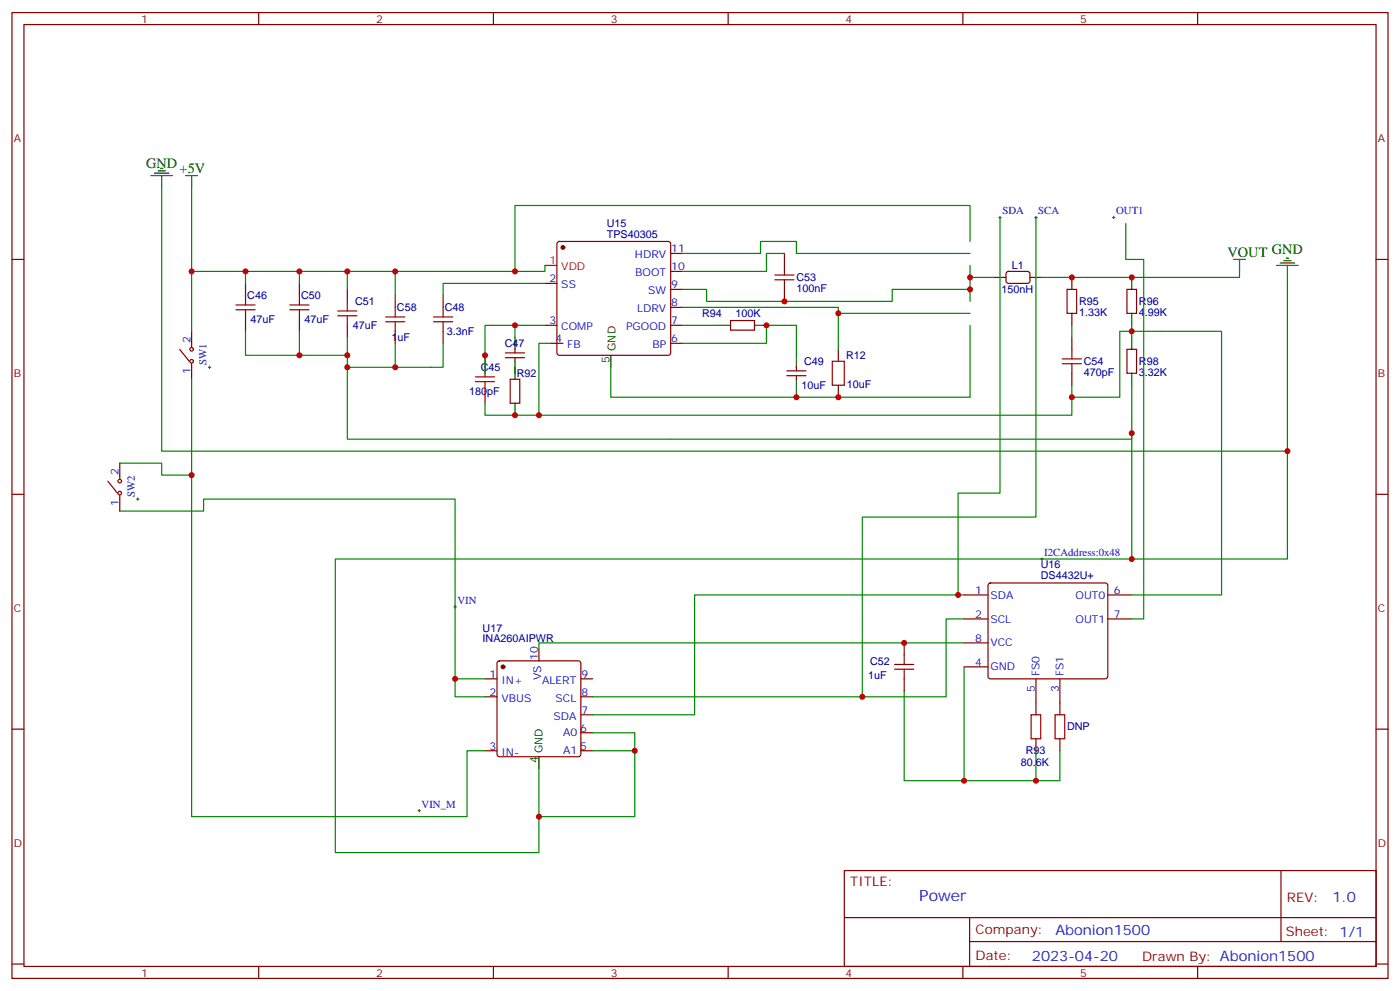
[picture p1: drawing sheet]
<svg xmlns="http://www.w3.org/2000/svg" width="412mm" height="292mm" viewBox="0 0 412 292" stroke-linecap="round" stroke-linejoin="round" font-family="sans-serif">
<g fill="none" stroke="#870000" stroke-width=".35">
<path d="M3.5 3.7h405.4v284.3h-405.4zM7.1 7.2h398.2v277.3h-398.2zM76.2 3.7v3.5M145.3 3.7v3.5M214.5 3.7v3.5M283.6 3.7v3.5M352.8 3.7v3.5M3.5 76.4h3.6M164.3 71.3l.4-.2h32.1l.5 .2 .3 .5v32.1l-.3 .5-.5 .2h-32.1l-.5-.2-.2-.5v-32.1zM197.6 79.9h3.5M197.6 74.6h3.5M231.1 74.6v3.5"/>
<path d="M405.3 76.4h3.6M56.4 97.5v4.6M72.3 83.4v3.6M72.3 94v3.5M88.2 83.4v3.6M88.2 94v3.5M102.3 85.2v3.5M102.3 95.8v3.5M116.4 87v3.5M116.4 97.5v3.6M130.5 87v3.5M130.5 97.5v3.6"/>
<path d="M160.5 83.4h3.5M160.5 95.8h3.5M197.6 95.8h3.5M197.6 90.5h3.5M197.6 85.2h3.5M215.2 94.4h7v2.8h-7zM231.1 85.2v3.5M292.8 81.7h3.5M296.6 80.1l.4-.2 6 .1 .4 .6-.1 2.4-.6 .4h-5.9l-.5-.7v-2.1zM303.4 81.7h3.5M315.7 81.7v3.5M315.7 92.3v3.5"/>
<path d="M315.7 99.3v3.5M332 85.2h2.8v7.1h-2.8zM52.9 102.8l2.8 3.6M56.4 107.1v4.6M142.9 104.6v3.5M142.9 115.2v3.5M148.9 103.9h5.6M148.9 105.3h5.6M150.3 111.7h2.8v7h-2.8zM151.7 102.8v1.1M151.7 105.3v1.1M162.3 101.1h3.5"/>
<path d="M197.6 101.1h3.5M231.8 109.2h5.6M231.8 110.6h5.6M234.6 108.1v1.1M234.6 110.6v1.1M246.9 102.8v3.6M246.9 113.4v3.5M315.7 109.9v3.5M332 102.8h2.8v7.1h-2.8zM35.3 136.3v4.6M3.5 145.5h3.6M31.7 141.6l2.9 3.6"/>
<path d="M35.3 145.9v4.6M405.3 145.5h3.6M284 175.2h7M291.3 171.8l.4-.2h33.9l.5 .2 .2 .5v26.8l-.2 .5-.5 .2h-33.9l-.5-.2-.2-.5v-26.8zM326.3 175.2h7.1M142.9 199.8h3.5M146.6 194.8l.5-.2h23.3l.5 .2 .2 .5v26.8l-.2 .5-.5 .2h-23.3l-.5-.3-.2-.4v-26.8zM158.7 191v3.6M171.1 199.8h3.5M266.3 189.3v3.5M266.3 199.8v3.6M284 182.2h7"/>
<path d="M284 196.3h7M284 189.3h7M305.2 199.8v10.6M312.2 199.8v10.6M326.3 182.2h7.1M3.5 214.7h3.6M142.9 205.1h3.5M171.1 205.1h3.5M171.1 215.7h3.5M171.1 210.4h3.5M305.2 217.5v3.5M312.2 217.5v3.5"/>
<path d="M405.3 214.7h3.6M142.9 221h3.5M171.1 221h3.5M248.7 256.3h156.6v28.2h-156.6zM377.3 256.3v20.9M248.7 270.1h156.5M285.6 277.2h119.6M285.6 270.1v14.2M3.5 283.8h3.6M76.2 284.5v3.5M145.3 284.5v3.5M214.5 284.5v3.5"/>
<path d="M283.6 284.5v3.5M352.8 284.5v3.5M405.3 283.8h3.6"/>
<circle cx="56.4" cy="102.8" r=".53"/>
<circle cx="56.4" cy="106.4" r=".53"/>
<circle cx="35.3" cy="141.6" r=".53"/>
<circle cx="35.3" cy="145.2" r=".53"/>
</g>
<g fill="#870000" stroke="#870000" stroke-width=".35">
<circle cx="148.2" cy="196.3" r=".53"/>
<circle cx="165.8" cy="72.8" r=".53"/>
</g>
<g fill="none" stroke="#000" stroke-width=".35">
<path d="M44.4 51.7h6.4M45.5 51h4.2M46.6 50.3h2.1M47.3 49.6h.7M47.6 51.7v3.5M54.7 51.7h3.5M56.4 51.7v3.5M363.4 76.4h3.5M365.1 76.4v3.5M376.1 78.1h6.3M377.1 77.4h4.3M378.2 76.7h2.1"/>
<path d="M378.9 76h.7M379.2 78.1v3.6M151.7 99.3v3.5M211.7 95.8h3.5M222.2 95.8h3.6M333.4 81.7v3.5M333.4 92.3v3.5M333.4 99.3v3.5M151.7 106.4v5.3M151.7 118.7v3.5M179.9 104.6v3.5M234.6 104.6v3.5"/>
<path d="M234.6 111.7v3.5M333.4 109.9v3.5M158.7 222.8v3.5"/>
</g>
<g fill="none" stroke="#a10000" stroke-width=".35">
<path d="M231.1 78.1v2.9M69.5 89.8h5.6M69.5 91.2h5.6M72.3 87v2.8M72.3 91.2v2.8M85.4 89.8h5.6M85.4 91.2h5.6M88.2 87v2.8M88.2 91.2v2.8M99.5 91.5h5.6M99.5 93h5.6M102.3 88.7v2.8"/>
<path d="M102.3 93v2.8M113.6 93.3h5.6M113.6 94.7h5.6M116.4 90.5v2.8M116.4 94.7v2.8M127.7 93.3h5.6M127.7 94.7h5.6M130.5 90.5v2.8M130.5 94.7v2.8M228.2 81h5.7M228.2 82.4h5.7M231.1 82.4v2.8"/>
<path d="M314.3 85.2h2.8v7.1h-2.8zM140.1 110.9h5.6M140.1 112.4h5.6M142.9 108.1v2.8M142.9 112.4v2.8M245.2 106.4h3.5v7h-3.5zM312.9 107.1h5.7M312.9 105.7h5.7M315.7 102.8v2.9M315.7 107.1v2.8M263.5 195.6h5.7M263.5 197h5.7"/>
<path d="M266.3 192.8v2.8M266.3 197v2.8M303.7 210.4h2.9v7.1h-2.9zM310.8 210.4h2.8v7.1h-2.8z"/>
</g>
<g fill="none" stroke="#008700" stroke-width=".35">
<path d="M47.6 55.2v77.6h331.6M56.4 55.2v24.7M72.3 79.9v3.5M88.2 79.9v3.5M102.3 79.9v5.3M116.4 79.9v7.1M160.5 78.1v1.8h-104.1v17.6M201.1 74.6h22.9v-3.5h10.6v3.5h51.2M231.1 74.6h-5.3v5.3h-24.7M285.8 71.1v-10.6h-134.1v19.4M285.8 78.1v10.6M294.6 64v81.2h-12.4v30"/>
<path d="M305.2 64v88.2h-51.2v52.9M331.6 65.8v10.6h5.3v105.8h-3.5M365.1 79.9v1.8h-58.2M72.3 97.5v7.1h30v-5.3M88.2 97.5v7.1M151.7 95.8v3.5M160.5 83.4h-30v3.6M160.5 95.8h-17.6v14.1M201.1 85.2h7v3.5h54.7v-3.5h23M201.1 90.5h45.8v12.3M201.1 95.8h10.6M246.9 92.3h38.9"/>
<path d="M285.8 95.8v21.1h-51.2M285.8 81.7h7M315.7 95.8v3.5M333.4 95.8v3.5M379.2 81.7v82.9h-45.8M56.4 111.7v128.7h81.2v-19.4h5.3M102.3 108.1v21.2h231.1v-15.9M116.4 101.1v7M130.5 101.1v7h-28.2v-3.5M151.7 108.1v1.8M162.3 101.1h-3.6v21.1M179.9 108.1v8.8h54.7v-1.7"/>
<path d="M201.1 101.1h24.7v-5.3h8.8v8.8M315.7 116.9h14.1v-19.4h30v77.7h-26.4M315.7 113.4v8.8h-172.8v-3.5M35.3 136.3h12.3v3.6h8.8M333.4 127.5v37.1h-234.6v86.4h59.9v-10.6M35.3 150.5h24.7v-3.6h74.1v58.2h8.8M284 175.2h-79.4v35.2h-30M134.1 199.8h8.8M284 196.3v33.5M284 189.3h-125.3v1.7M284 182.2h-5.3v22.9h-104.1M174.6 215.7h12.4v24.7h-28.3v-14.1"/>
<path d="M266.3 203.4v26.4h38.9v-8.8M174.6 221h12.4M312.2 221v8.8h-7"/>
</g>
<g fill="none" stroke="#000" stroke-width=".29">
<path d="M294.2 64h.7M294.6 63.7v.7M304.8 64h.7M305.2 63.7v.7M327.7 64h.7M328.1 63.7v.7M61.4 108.1h.7M61.7 107.8v.7M40.2 146.9h.7M40.6 146.6v.7M133.7 178.7h.7M134.1 178.3v.7"/>
<path d="M306.6 164.6h.7M306.9 164.2v.7M123.1 238.7h.7M123.5 238.3v.7"/>
</g>
<path d="M160.5 78.1h3.5" fill="none" stroke="#f00" stroke-width=".35"/>
<g fill="#c00">
<circle cx="88.2" cy="104.6" r=".88"/>
<circle cx="102.3" cy="104.6" r=".88"/>
<circle cx="116.4" cy="108.1" r=".88"/>
<circle cx="158.8" cy="240.4" r=".88"/>
<circle cx="187" cy="221" r=".88"/>
<circle cx="134.1" cy="199.8" r=".88"/>
<circle cx="305.2" cy="229.8" r=".88"/>
<circle cx="284" cy="229.8" r=".88"/>
<circle cx="102.3" cy="108.1" r=".88"/>
<circle cx="116.4" cy="79.9" r=".88"/>
<circle cx="102.3" cy="79.9" r=".88"/>
<circle cx="88.2" cy="79.9" r=".88"/>
<circle cx="72.3" cy="79.9" r=".88"/>
<circle cx="151.7" cy="95.8" r=".88"/>
<circle cx="142.9" cy="104.6" r=".88"/>
<circle cx="151.7" cy="122.2" r=".88"/>
<circle cx="158.8" cy="122.2" r=".88"/>
<circle cx="225.8" cy="95.8" r=".88"/>
<circle cx="234.6" cy="116.9" r=".88"/>
<circle cx="246.9" cy="116.9" r=".88"/>
<circle cx="246.9" cy="92.3" r=".88"/>
<circle cx="151.7" cy="79.9" r=".88"/>
<circle cx="231.1" cy="88.7" r=".88"/>
<circle cx="285.8" cy="85.2" r=".88"/>
<circle cx="285.8" cy="81.7" r=".88"/>
<circle cx="315.7" cy="81.7" r=".88"/>
<circle cx="333.4" cy="81.7" r=".88"/>
<circle cx="315.7" cy="116.9" r=".88"/>
<circle cx="333.4" cy="97.5" r=".88"/>
<circle cx="56.4" cy="139.9" r=".88"/>
<circle cx="333.4" cy="164.6" r=".88"/>
<circle cx="333.4" cy="127.5" r=".88"/>
<circle cx="56.4" cy="79.9" r=".88"/>
<circle cx="379.2" cy="132.8" r=".88"/>
<circle cx="266.3" cy="189.3" r=".88"/>
<circle cx="282.2" cy="175.2" r=".88"/>
<circle cx="254" cy="205.1" r=".88"/>
</g>
<text font-size="4.6" fill="#00f" x="270.8" y="265.3">Power</text>
<g font-size="4.2">
<text x="43" y="49.6">GND</text>
<text x="52.9" y="51">+5V</text>
<text x="361.6" y="75.7">VOUT GND</text>
</g>
<g font-size="4.2" fill="#00f">
<text x="392.5" y="265.6">1.0</text>
<text x="310.9" y="275.1">Abonion1500</text>
<text x="304" y="282.9">2023-04-20</text>
</g>
<g font-size="3.9" fill="#800">
<text x="250.5" y="260.9">TITLE:</text>
<text x="379.1" y="265.6">REV:</text>
<text x="287.4" y="275.1">Company:</text>
<text x="378.7" y="275.7">Sheet: 1/1</text>
<text x="287.4" y="282.8">Date:</text>
<text x="336.4" y="282.8">Drawn By: Abonion1500</text>
</g>
<g font-size="3.2" fill="#800">
<text x="41.6" y="6.7">1</text>
<text x="110.8" y="6.7">2</text>
<text x="179.9" y="6.7">3</text>
<text x="249.1" y="6.7">4</text>
<text x="318.2" y="6.7">5</text>
<text x="4.1" y="41.8">A</text>
<text x="405.9" y="41.8">A</text>
<text x="4.1" y="110.9">B</text>
<text x="405.9" y="110.9">B</text>
<text x="4.1" y="180.1">C</text>
<text x="405.9" y="180.1">C</text>
<text x="4.1" y="249.2">D</text>
<text x="405.9" y="249.2">D</text>
<text x="41.6" y="287.5">1</text>
<text x="110.8" y="287.5">2</text>
<text x="179.9" y="287.5">3</text>
<text x="249.1" y="287.5">4</text>
<text x="318.2" y="287.5">5</text>
</g>
<g font-size="3.2" fill="#00f">
<text x="295.3" y="63.1">SDA</text>
<text x="305.9" y="63.1">SCA</text>
<text x="328.8" y="63.1">OUT1</text>
<text x="187" y="76">HDRV</text>
<text x="197.7" y="74.3">11</text>
<text x="161.9" y="83.1">2</text>
<text x="187.1" y="81.3">BOOT</text>
<text x="197.7" y="79.6">10</text>
<text x="165.3" y="84.8">SS</text>
<text x="190.9" y="86.6">SW</text>
<text x="197.7" y="84.8">9</text>
<text x="161.9" y="95.4">3</text>
<text x="187.7" y="91.9">LDRV</text>
<text x="197.7" y="95.4">7</text>
<text x="197.7" y="90.1">8</text>
<text x="56.1" y="101.1" transform="rotate(-90 56.1 101.1)">2</text>
<text x="163.6" y="100.7">4</text>
<text x="165.3" y="97.2">COMP</text>
<text x="184.4" y="97.2">PGOOD</text>
<text x="197.7" y="100.7">6</text>
<text x="60.9" y="107.4" transform="rotate(-90 60.9 107.4)">SW1</text>
<text x="167.1" y="102.5">FB</text>
<text x="192.2" y="102.5">BP</text>
<text x="56.1" y="110.1" transform="rotate(-90 56.1 110.1)">1</text>
<text x="34.9" y="139.9" transform="rotate(-90 34.9 139.9)">2</text>
<text x="34.9" y="148.9" transform="rotate(-90 34.9 148.9)">1</text>
<text x="39.7" y="146.2" transform="rotate(-90 39.7 146.2)">SW2</text>
<text x="307.6" y="163.7">I2CAddress:0x48</text>
<text x="134.8" y="177.8">VIN</text>
<text x="287.3" y="174.8">1</text>
<text x="291.7" y="176.2">SDA</text>
<text x="316.8" y="176.2">OUT0</text>
<text x="328.1" y="174.8">6</text>
<text x="287.3" y="181.9">2</text>
<text x="291.7" y="183.3">SCL</text>
<text x="316.8" y="183.3">OUT1</text>
<text x="328.1" y="181.9">7</text>
<text x="287.3" y="188.9">8</text>
<text x="291.7" y="190.3">VCC</text>
<text x="158.4" y="194.4" transform="rotate(-90 158.4 194.4)">10</text>
<text x="287.3" y="196">4</text>
<text x="291.7" y="197.4">GND</text>
<text x="144.2" y="199.5">1</text>
<text x="147.7" y="201.3">IN+</text>
<text x="159.5" y="200.2" transform="rotate(-90 159.5 200.2)">VS</text>
<text x="159.7" y="201.3">ALERT</text>
<text x="171.3" y="199.5">9</text>
<text x="304.8" y="203.6" transform="rotate(-90 304.8 203.6)">5</text>
<text x="306.2" y="199.1" transform="rotate(-90 306.2 199.1)">FS0</text>
<text x="311.9" y="203.6" transform="rotate(-90 311.9 203.6)">3</text>
<text x="313.3" y="199.1" transform="rotate(-90 313.3 199.1)">FS1</text>
<text x="144.2" y="204.8">2</text>
<text x="147.7" y="206.6">VBUS</text>
<text x="163.6" y="206.6">SCL</text>
<text x="171.3" y="204.8">8</text>
<text x="163" y="211.8">SDA</text>
<text x="170.9" y="215.4">6</text>
<text x="171.3" y="210.1">7</text>
<text x="144.2" y="220.7">3</text>
<text x="165.9" y="216.8">A0</text>
<text x="170.9" y="220.7">5</text>
<text x="147.7" y="222.4">IN-</text>
<text x="165.9" y="222.1">A1</text>
<text x="124.2" y="237.8">VIN_M</text>
</g>
<g font-size="3.2" fill="#000080">
<text x="178.8" y="69.9">TPS40305</text>
<text x="178.8" y="66.7">U15</text>
<text x="234.6" y="82.8">C53</text>
<text x="298" y="79.3">L1</text>
<text x="72.8" y="88">C46</text>
<text x="88.7" y="88">C50</text>
<text x="104.6" y="89.9">C51</text>
<text x="234.6" y="86">100nF</text>
<text x="295" y="86.3">150nH</text>
<text x="317.9" y="89.9">R95</text>
<text x="335.5" y="89.9">R96</text>
<text x="73.8" y="95.1">47uF</text>
<text x="89.7" y="95.1">47uF</text>
<text x="116.9" y="91.6">C58</text>
<text x="131" y="91.6">C48</text>
<text x="206.8" y="93.4">R94</text>
<text x="216.6" y="93.3">100K</text>
<text x="317.9" y="93">1.33K</text>
<text x="335.5" y="93">4.99K</text>
<text x="103.9" y="96.9">47uF</text>
<text x="115.3" y="100.4">1uF</text>
<text x="131.6" y="98.7">3.3nF</text>
<text x="148.7" y="102.2">C47</text>
<text x="236.9" y="107.5">C49</text>
<text x="249.2" y="105.7">R12</text>
<text x="319.3" y="107.5">C54</text>
<text x="335.5" y="107.5">R98</text>
<text x="141.6" y="109.3">C45</text>
<text x="152.2" y="111">R92</text>
<text x="319.3" y="110.7">470pF</text>
<text x="335.5" y="110.7">3.32K</text>
<text x="138.2" y="116.3">180pF</text>
<text x="236.1" y="114.6">10uF</text>
<text x="249.4" y="114.2">10uF</text>
<text x="306.6" y="167.4">U16</text>
<text x="306.6" y="170.5">DS4432U+</text>
<text x="142.2" y="189.1">INA260AIPWR</text>
<text x="142.2" y="186">U17</text>
<text x="256.3" y="195.7">C52</text>
<text x="255.8" y="199.8">1uF</text>
<text x="314.3" y="215">DNP</text>
<text x="300.7" y="225.6">80.6K</text>
<text x="302.1" y="222.1">R93</text>
</g>
<g font-size="3.2" fill="#f00">
<text x="161.9" y="77.8">1</text>
<text x="165.3" y="79.6">VDD</text>
</g>
<g font-size="3.2">
<text x="179.6" y="106.8" transform="rotate(-90 179.6 106.8)">5</text>
<text x="181.3" y="103.3" transform="rotate(-90 181.3 103.3)">GND</text>
<text x="159.8" y="221.7" transform="rotate(-90 159.8 221.7)">GND</text>
<text x="158.4" y="224.6" transform="rotate(-90 158.4 224.6)">4</text>
</g>
</svg>
